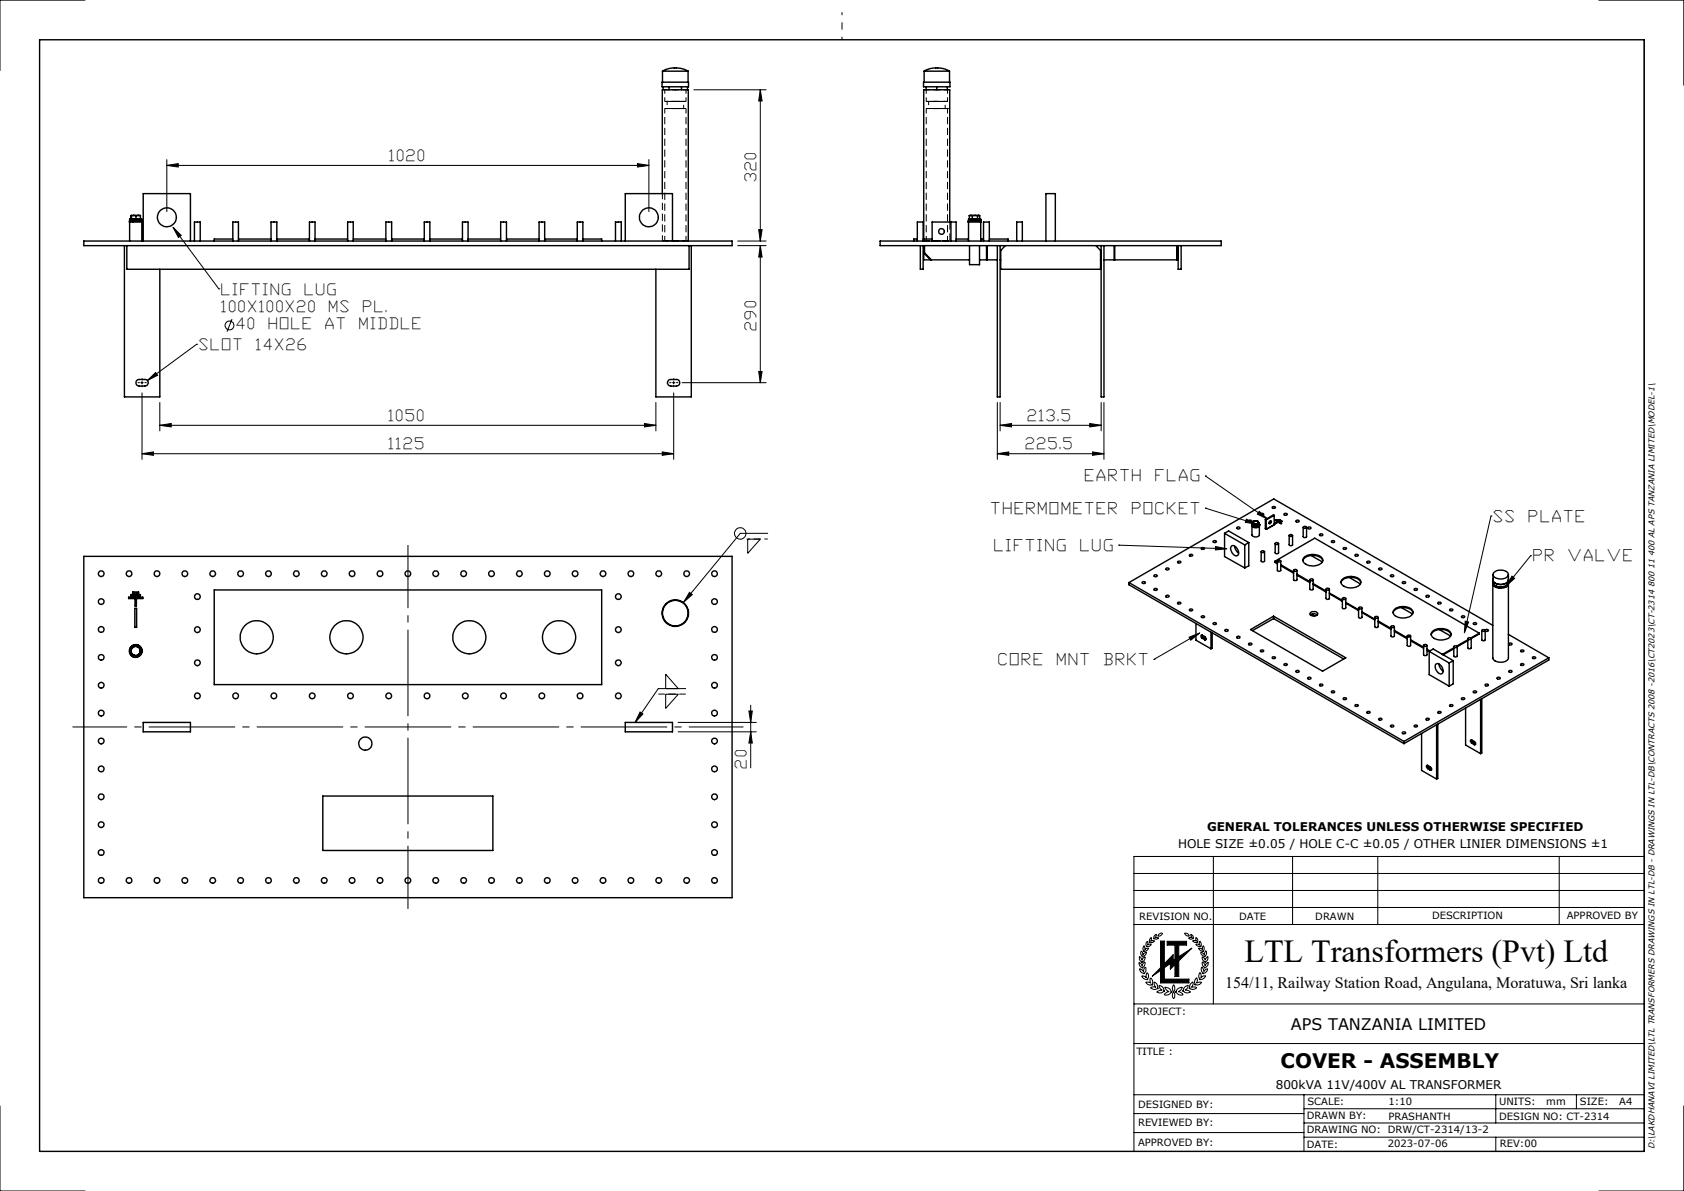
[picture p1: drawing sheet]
<svg xmlns="http://www.w3.org/2000/svg" width="297mm" height="210mm" viewBox="0 0 297 210" stroke-linecap="round" stroke-linejoin="round" font-family="sans-serif">
<g fill="none" stroke="#000" stroke-width=".25">
<path d="M7 7h283v196h-283zM116.8 14.5h4.6v.8h-4.6zM116.8 12.6a4.8 4.8 0 0 1 4.6 0M116.8 12.6h4.6M116.8 12.6v1.9M116.9 15.3v.5M118 15.3v.5M120.2 15.3v.5M121.2 15.3v.5M121.4 12.6v1.9M162.9 14.5h4.6v.8h-4.6zM163 12.6a4.7 4.7 0 0 1 4.5 0"/>
<path d="M163 12.6h4.5M163 12.6v1.9M163.3 15.3v.5M165.2 15.3v.5M167.1 15.3v.5M167.5 12.6v1.9M22.9 38.7h2.1M22.9 38.7v3.8M23.1 38.7h.1M23.1 38.7h1.7M23.1 38h.5M23.1 38h.1"/>
<path d="M23.1 38v.7M23.2 38.7h.1M23.2 38v.7M23.6 38h.8M23.6 38h-.4M23.6 38h.4M24 38.7h.1M24 38v.7M24.4 38h.4M24.4 38h-.4M24.8 38.7h.1M24.8 38v.7"/>
<path d="M25 39h.1M25 39h-2.2h2.2v.1h-2.2M25 38.7v.3M25 39.1v3.4M116.8 34.1v-18.3h4.6v26.7M167.5 39.1v-23.3h-4.6v26.3M167.7 39.1h.9v3.4M167.7 39.1v3.4M167.7 39.1h-3.3v3.4M170.7 39h2.3v.1h-2.3zM170.8 39h.1M170.8 38.7h2.2"/>
<path d="M170.8 39h2.2M170.8 38.7v.3M170.8 39.1v3.4M171 38.7h.1M171 38.7h1.8M171 38v.7M171.2 38h.7M171.2 38h-.2M171.2 38h.3M171.5 38.7h.1M171.5 38v.7M171.9 38h.7"/>
<path d="M171.9 38h-.4M171.9 38h.5M172.4 38.7h.1M172.4 38v.7M172.6 38h-.2M172.6 38h.2M172.6 38h.2v.7M172.8 38.7h.1M173 39h.1M173 38.7v.3M173 39.1v3.4M14.8 42.5h114.3v.8h-114.3z"/>
<path d="M21.9 43.3v26.7h6.3v-22.5M22.4 43.3v4.2h99.1v-4.2M25.3 42.5v-8.4h8.3v8.4M34.3 42.5v-3.4h1v3.4M41.1 42.5v-3.4h1v3.4M41.1 42.1h-3.3v.4M42.1 42.1h5.7M47.8 42.5v-3.4h1v3.4M48.8 42.1h5.8M54.6 42.5v-3.4h1v3.4M55.6 42.1h5.7M61.3 42.5v-3.4h1v3.4"/>
<path d="M62.3 42.1h5.8M68.1 42.5v-3.4h1v3.4M69.1 42.1h5.7M74.8 42.5v-3.4h1v3.4M75.8 42.1h5.8M81.6 42.5v-3.4h.9v3.4M82.5 42.1h5.8M88.3 42.5v-3.4h1v3.4M89.3 42.1h5.8M95.1 42.5v-3.4h1v3.4M96.1 42.1h5.7M101.8 42.5v-3.4h1v3.4"/>
<path d="M102.8 42.1h3.3v.4M108.5 42.5v-3.4h1.1v3.4M110.3 42.5v-8.4h8.3v8.4M121.9 43.3v26.7h-6.2v-22.5M155.2 42.5h60.2v.8h-60.2zM161.8 42.5v-3.4h1v3.4M161.8 42.1h-.7v.4M162.3 43.3v4.2h.5v-4.2M162.8 42.1h1.6M162.9 43.3v2.5h8.1M163.1 44.6l1.2 1.2M163.1 43.3v1.3"/>
<path d="M163.1 44.6h-.2l1.2 1.2M168.6 42.1h2.2M171 43.3v3.4h1.8v-3.4M172.8 45.8h1.2M173 42.1h.5M173.5 42.5v-3.4h1v3.4M174 45.8h.1M174 43.3v2.5M174.1 45.8h1.8M174.1 43.3v2.5M174.5 42.1h3.3v.4M175.9 43.3v26.7h.5v-26.7"/>
<path d="M176.4 45.8h.1M177.3 43.3l-.8 .9v3.3h17.6v-3.3l-.8-.9M179.3 42.5v-3.4h1v3.4M184.5 42.5v-8.4h1.6v8.4M194.1 45.8h.1M194.1 47.1h.1M194.2 43.3v26.7h.5v-26.7M194.7 45.8h1.8M196.5 45.8h.1M196.5 43.3v2.5M196.6 43.3v2.5M207.5 43.3v2.5"/>
<path d="M207.7 43.3v2.5h-11.1M207.8 43.3v4.2h.5v-4.2M24.1 67.1l.3-.2h1.1a.58 .58 0 0 1 .6 .6 .58 .58 0 0 1-.6 .6h-.9a.59 .59 0 0 1-.5-1zM117.9 67l1.4-.1a.58 .58 0 0 1 .6 .6 .58 .58 0 0 1-.6 .6h-1a.61 .61 0 0 1-.5-.4 .61 .61 0 0 1 .1-.7zM14.8 98.1h114.3v60.2h-114.3zM207.8 99l.3-.1a.2 .2 0 0 1 .1 .3 .2 .2 0 0 1-.3 .1 .16 .16 0 0 1-.2-.1 .16 .16 0 0 1 .1-.2zM209.8 97.8l.4-.1a.2 .2 0 0 1 .1 .3 .2 .2 0 0 1-.3 .1l-.2-.1zM211.9 96.6l.4-.1a.17 .17 0 0 1 .1 .3 .17 .17 0 0 1-.2 .1h-.1a.16 .16 0 0 1-.2-.1 .16 .16 0 0 1 0-.2zM213.9 95.5l.4-.2a.2 .2 0 0 1 .2 .2 .2 .2 0 0 1-.3 .2l-.2-.1zM216 94l.7-.4 3.5 2.1M216 94l3.5 2.1M216 94v4.1l3.5 2"/>
<path d="M217.2 96.3a1.05 1.05 0 0 1 1.2 1.2 .48 .48 0 0 1-.3 .5 .48 .48 0 0 1-.6-.3l-.2-.2-.3-.7zM217.7 96.3l.3 .7 .4 .5M218.1 93l.2-.1a.23 .23 0 0 1 .3 0 .23 .23 0 0 1 0 .4 .23 .23 0 0 1-.3-.1zM219.5 96.1v4M220.2 91.9l.3-.2a.18 .18 0 0 1 .3 .1 .18 .18 0 0 1-.1 .2l-.3 .1zM220.2 95.7l-.7 .4M220.2 95.7v4.1l-.7 .3M220.8 92.5l.1-.3v.1a.63 .63 0 0 0 .6 .5 .63 .63 0 0 0 .6-.4l-.1-.2 .1 .3M220.8 92.5a.72 .72 0 0 0 .5 .6 .72 .72 0 0 0 .8-.3v-.2M220.8 92.5a.71 .71 0 0 0 .7 .5 .71 .71 0 0 0 .6-.5M220.8 92.8v1.5a.74 .74 0 0 0 1.3 0v-1.5M220.8 92.5a.78 .78 0 0 0 1.3 0"/>
<path d="M220.9 92.1l.1 .1M220.9 92.4h.1M220.9 92.4l.2 .3M220.9 92.1v.3M221 92.2l.4 .2M221 92.8l.2 .1 .7-.1M221 92.2l.1 .1M221.1 91.9l-.1 .3M221.1 92.7h.6M221.1 92.7h.1M221.1 91.9l-.2 .2M221.1 92.3l.3 .1"/>
<path d="M221.1 92.3v.4M221.4 92.4h.3M221.5 91.8l-.4 .1M221.5 91.8l.4 .2M221.7 92.7h.1M221.7 92.4v.3M221.8 92.3l-.4 .1M221.8 92.3l-.1 .1M221.9 92l-.1 .3M221.9 92l.1 .2M222 92.5h.1M222 92.2l-.2 .1"/>
<path d="M222 92.2v.3M222 92.5l-.3 .2M222.1 92.5a.69 .69 0 0 1-.5 .5 .69 .69 0 0 1-.7-.2l-.1-.2M222.3 90.6l.4-.1a.14 .14 0 0 1 .2 .2 .14 .14 0 0 1-.2 .1h-.3zM222.4 97.3v1.7l.3 .1 .3-.2v-1.6M222.5 97.2l.4-.1a.14 .14 0 0 1 .1 .2 .14 .14 0 0 1-.2 .1h-.3zM223.2 91.6v1.6l.1 .1M223.2 91.6l.1 .1M223.3 91.7v1.6M223.9 91.9a.2 .2 0 0 1 .3 0 .2 .2 0 0 1-.1 .3l-.1 .1a.22 .22 0 0 1-.2-.1 .22 .22 0 0 1 .1-.3zM224.1 91.8l-.1 .3-.2 .2M224.4 89.4l.4-.1a.2 .2 0 0 1 .1 .3 .2 .2 0 0 1-.3 0l-.2-.1z"/>
<path d="M224.7 90.9l-1.4 .8M224.7 90.9v1.6l-1.4 .8M224.7 90.9l-.1-.1-1.4 .8M224.8 99l.5 .2M224.8 99l7.1-4.1 29 16.7M224.8 99v.2l.5 .2M224.9 95.8v1.7l.2 .1 .4-.1v-1.7M224.9 95.8l.4-.1a.17 .17 0 0 1 .2 .2 .17 .17 0 0 1-.3 .1h-.2zM225 91.7l.4 .3M225 91.7h-.1l.4 .3M225 91.7h-.1M225 91.7h.1"/>
<path d="M225.3 98.9v1.7l.2 .1 .4-.1v-1.7M225.3 92l-.5 .3 .6-.2 .5 .2h.1l-.5-.3M225.3 91.6l.3 .2M225.3 91.6l-.1 .1 .3 .2M225.3 92l-.5 .3M225.3 91.7h-.1M225.3 91.7l.3 .2M225.3 91.6v.1M225.4 98.8h.4a.23 .23 0 0 1-.1 .3 .23 .23 0 0 1-.3 0l-.1-.1zM225.4 92h.1M225.5 91.9l-.1 .1M225.5 92l.5 .3"/>
<path d="M225.6 91.8v.1M225.7 91.6l.4 .3h-.4M225.7 91.6l-.1 .1 .1 .1M225.7 91.7h-.1M225.7 91.7l.4 .2M225.7 91.6v.1M225.7 91.8h-.1M225.7 91.8l-.1 .1M225.7 91.8h.1M225.7 91.9l.3 .2-.5-.1M225.7 91.9l.3 .2M225.9 99.6l2.2 1.3"/>
<path d="M225.9 99.8l2.2 1.3M226.5 90.6l.4-.1a.16 .16 0 0 1 .1 .2 .16 .16 0 0 1-.1 .1h-.4zM227.4 94.4v1.7l.2 .1 .4-.1v-1.7M227.4 94.3h.4a.17 .17 0 0 1 .2 .2 .17 .17 0 0 1-.3 .1h-.1a.16 .16 0 0 1-.2-.1 .16 .16 0 0 1 0-.2zM228.5 91.9l.5-.2a.2 .2 0 0 1 .1 .3 .2 .2 0 0 1-.3 .1zM229.8 98.8a2.04 2.04 0 0 1 2.7-.7l.5 .3 .3 .4M229.8 93v1.6l.2 .2 .4-.2v-1.6M229.9 92.9l.3-.1a.2 .2 0 0 1 .2 .2 .2 .2 0 0 1-.3 .2l-.2-.1zM229.9 98.3a2.43 2.43 0 0 1 3.3 .2 1.03 1.03 0 0 1-1.1 1.2 1.87 1.87 0 0 1-2.3-.9zM230.6 93.1l.4-.2a.2 .2 0 0 1 .2 .2 .2 .2 0 0 1-.3 .2zM231.2 98l2 1.1M232.7 94.2l.2-.1a.23 .23 0 0 1 .3 .1 .23 .23 0 0 1 0 .3 .23 .23 0 0 1-.3-.1z"/>
<path d="M234.8 95.4l.2-.1a.23 .23 0 0 1 .3 .1 .23 .23 0 0 1 0 .3 .23 .23 0 0 1-.3-.1zM236.9 96.7l.4-.2a.2 .2 0 0 1 .1 .3 .2 .2 0 0 1-.3 .1zM239 97.8h.4a.14 .14 0 0 1 .2 .1 .14 .14 0 0 1-.2 .2l-.4-.1zM241.1 99l.4-.1a.2 .2 0 0 1 .1 .3 .2 .2 0 0 1-.3 .1 .16 .16 0 0 1-.2-.1 .16 .16 0 0 1 0-.2zM23.4 104.4h1v.2h-.3v.2h.7v.3h-.7v.2h1.1v.2h-1.1v1.3h-.3v-1.3h-1.1v-.2h1.1v-.2h-.7v-.3h.7v-.2h-.4zM23.5 114.1a.79 .79 0 0 0 .1 1.4M23.5 114.1l-.4 .3 .1 .9 .4 .2M23.8 107.3h.3v3.3h-.3zM24.3 114.1l-.5-.2-.3 .2M24.3 114.1l-.4-.1-.4 .1M24.3 114.1a.76 .76 0 0 1 .1 1.3M24.3 114.1l.4 .2 .1 .9-.4 .2"/>
<path d="M24.4 115.4l-.3 .2-.5-.1M24.4 115.4l-.4 .3-.4-.2M37.8 104h68.3v16.7h-68.3zM199.1 102.7l25.5-14.7 38.7 22.3M199.1 102.7l48.5 28M199.1 102.7v.4l48.5 28M201.4 102.6l.2-.1a.24 .24 0 0 1 .3 .1 .24 .24 0 0 1 0 .3 .24 .24 0 0 1-.3 0zM203.5 103.8l.3-.1a.22 .22 0 0 1 .3 .3 .22 .22 0 0 1-.4 .1l-.2-.1zM203.5 101.5l.3-.2a.21 .21 0 0 1 .3 .3 .2 .2 0 0 1-.3 .1zM205.7 105h.3a.2 .2 0 0 1 .1 .3 .2 .2 0 0 1-.3 0 .16 .16 0 0 1-.2-.1 .16 .16 0 0 1 .1-.2zM205.7 100.2h.4a.23 .23 0 0 1-.2 .3 .23 .23 0 0 1-.2-.3zM207.7 106.2h.5a.23 .23 0 0 1-.1 .3 .23 .23 0 0 1-.3 0z"/>
<path d="M209.8 107.4h.4a.2 .2 0 0 1 .1 .3 .2 .2 0 0 1-.3 0l-.2-.1zM210.9 110v2.9l2.7 1.5M211.8 108.7l.5-.1a.16 .16 0 0 1 .1 .1 .16 .16 0 0 1-.1 .2h-.3zM212 112l.1 .3 .2 .2M212.1 112l.5 .4 .1 .3-.2 .1M212.1 112a.28 .28 0 0 0-.3 .3 .28 .28 0 0 0 .3 .3M212.1 112.6l.4 .2M212.3 112.5l-.2 .1M212.3 112.5l.4 .2M212.7 112.7l-.2 .1M212.7 112.7h.1M213.6 111.5v2.9"/>
<path d="M213.8 111.6v2.7l-.2 .1M213.9 109.9l.4-.1a.2 .2 0 0 1 .2 .2 .2 .2 0 0 1-.3 .1zM216 111.1l.2-.1a.23 .23 0 0 1 .4 0 .23 .23 0 0 1-.1 .3 .23 .23 0 0 1-.3 0zM218.1 112.3l.2-.1a.23 .23 0 0 1 .3 0 .23 .23 0 0 1 0 .4 .23 .23 0 0 1-.3-.1zM220.2 113.5l.3-.1a.22 .22 0 0 1 .3 .2 .22 .22 0 0 1-.4 .1l-.2-.1zM220.6 111l4-2.4 12.7 7.4-4 2.3zM222.3 114.7l.2-.1a.19 .19 0 0 1 .3 0 .19 .19 0 0 1-.1 .3h-.3zM224.4 115.9l.4-.1a.2 .2 0 0 1 .1 .3 .2 .2 0 0 1-.3 0zM224.6 108.6v.5M224.6 109.1l12.4 7.1M224.6 109.1l-3.7 2.1M226.5 117h.4a.2 .2 0 0 1 .1 .3 .2 .2 0 0 1-.3 0 .16 .16 0 0 1-.2-.1 .16 .16 0 0 1 0-.2z"/>
<path d="M228.1 100.6v1.6l.2 .2 .4-.1v-1.7M228.1 100.5l.5-.1a.17 .17 0 0 1 .1 .2 .17 .17 0 0 1-.2 .1h-.2zM228.6 118.3l.4-.1a.2 .2 0 0 1 .1 .3 .2 .2 0 0 1-.3 .1l-.3-.2zM228.7 101.2l2.3 1.3M228.7 101.4l2.3 1.3M230.6 119.5l.4-.1a.2 .2 0 0 1 .2 .2 .2 .2 0 0 1-.3 .2l-.3-.1zM231 102.2v1.7l.2 .1 .4-.1v-1.7M231 102.2l.4-.1a.22 .22 0 0 1 .2 .2 .22 .22 0 0 1-.4 .1zM231.1 108a.85 .85 0 0 1 1.3 .3 .86 .86 0 0 1-1.4-.1zM231.1 108.4l.5-.2 .7 .2M231.5 108.3l.3 .3M231.6 102.9l2.3 1.3"/>
<path d="M231.6 103.1l2.3 1.3M233.9 103.9v1.6l.2 .2 .4-.1v-1.7M233.9 103.8l.2-.1a.24 .24 0 0 1 .3 0 .24 .24 0 0 1 0 .4 .24 .24 0 0 1-.4-.1zM234.5 104.6l2.2 1.3M234.5 104.7l2.2 1.3M236.5 102.7a2.21 2.21 0 0 1 2.9-.7l.4 .3 .2 .4M236.7 102.2a2.27 2.27 0 0 1 3.3 .3 1.25 1.25 0 0 1-1.5 1.1 1.63 1.63 0 0 1-2-1zM236.7 105.5v1.7l.2 .1 .4-.1v-1.7M236.7 105.5l.2-.1h.3a.22 .22 0 0 1 0 .3 .22 .22 0 0 1-.3 0zM237.3 106.4l2.3 1.3M237.3 106.2l2.3 1.3M237.9 101.8l2 1.2"/>
<path d="M239.6 107.2v1.7l.2 .1 .4-.1v-1.7M239.6 107.2l.4-.2a.16 .16 0 0 1 .2 .2 .16 .16 0 0 1-.2 .1h-.3zM240.2 108l2.3 1.3M240.2 107.9l2.3 1.3M242.5 108.9v1.6l.2 .2 .4-.2v-1.6M242.5 108.7h.4a.2 .2 0 0 1 .1 .3 .2 .2 0 0 1-.3 0 .16 .16 0 0 1-.2-.1 .16 .16 0 0 1 0-.2zM243.1 109.7l2.2 1.3M243.1 109.5l2.2 1.3M243.1 100.3l.5-.2a.16 .16 0 0 1 .1 .2 .16 .16 0 0 1-.1 .2h-.3zM245.2 101.5l.4-.2a.2 .2 0 0 1 .2 .3 .2 .2 0 0 1-.3 .1zM245.3 110.5v1.7l.3 .1 .3-.1v-1.7M245.4 110.4h.5a.19 .19 0 0 1 0 .2 .19 .19 0 0 1-.3 .1l-.2-.1z"/>
<path d="M245.7 108a1.93 1.93 0 0 1 2.5-.8l.7 .4 .3 .4M245.9 107.6a2.34 2.34 0 0 1 3.2 .1l.1 .1a1.14 1.14 0 0 1-1.4 1.1 1.65 1.65 0 0 1-2.1-1zM245.9 111.3l2.3 1.3M245.9 111.2l2.3 1.3M247.2 107.1l1.9 1.2M247.3 102.6l.2-.1a.24 .24 0 0 1 .4 .1 .24 .24 0 0 1-.1 .4 .24 .24 0 0 1-.4-.1zM248.2 112.1v1.7l.3 .2 .3-.2v-1.7M248.2 112.1l.3-.1a.18 .18 0 0 1 .3 .2 .18 .18 0 0 1-.3 .1h-.2zM248.8 112.8l2.3 1.3M248.8 113l2.3 1.3M249.4 103.8h.2a.23 .23 0 0 1 .3 0 .23 .23 0 0 1 0 .3 .23 .23 0 0 1-.3 0zM251.1 113.8v1.7l.1 .1h.3l.2-.1v-1.7"/>
<path d="M251.1 113.7h.1a.23 .23 0 0 1 .4 0 .23 .23 0 0 1-.1 .3 .23 .23 0 0 1-.3-.1zM251.5 105l.3-.1a.22 .22 0 0 1 .3 .3 .22 .22 0 0 1-.4 .1l-.2-.1zM251.7 114.5l.5 .3M251.7 114.6l.4 .3M252.1 114.9l3.5 2M252.1 114.9l.7-.5 3.5 2.1M252.1 114.9v4l3.5 2.1M252.4 111.9a2.14 2.14 0 0 1 3-.6l.4 .3 .1 .3M252.6 111.4a2.35 2.35 0 0 1 3.3 .2v.2a1.23 1.23 0 0 1-1.3 1 1.61 1.61 0 0 1-2.2-1.1zM253.2 117.1a.98 .98 0 0 1 1.3 1 .53 .53 0 0 1-.3 .7 .53 .53 0 0 1-.7-.3l-.4-.8zM253.6 106.2h.2a.19 .19 0 0 1 .3 0 .19 .19 0 0 1-.1 .3h-.4zM253.8 117.1l.2 .7 .5 .5"/>
<path d="M253.9 111l1.9 1.1M254.2 115.3l.3 .2M254.5 115.5h.1M255.6 116.9v4.1M255.7 107.4h.4a.2 .2 0 0 1 .1 .3 .2 .2 0 0 1-.3 0l-.2-.1zM256.3 116.5l-.7 .4M256.3 116.5v4.1l-.7 .4M256.4 114.2l-1.9 1.1M256.4 114.4l-1.9 1.1M256.5 113.9h.3a.2 .2 0 0 1 .1 .3 .2 .2 0 0 1-.3 0 .16 .16 0 0 1-.2-.1 .16 .16 0 0 1 .1-.2zM257.7 108.7l.5-.1a.16 .16 0 0 1 .1 .1 .16 .16 0 0 1-.1 .2h-.3zM258.9 113l-1.9 1v1.7l-.3 .1-.3-.1v-1.7"/>
<path d="M258.9 112.8l-2 1.1M258.9 112.5h.4a.17 .17 0 0 1 .2 .2 .17 .17 0 0 1-.3 .1h-.1a.16 .16 0 0 1-.2-.1 .16 .16 0 0 1 0-.2zM259.8 109.9l.4-.1a.2 .2 0 0 1 .2 .2 .2 .2 0 0 1-.3 .1zM260.9 111.6v.2l-1.4 .8-.1 1.8h-.4l-.1-.1v-1.7M260.9 111.6l-1.5 .9M261.3 111.2v1.6l.3 .2 .3-.2v-1.6M261.4 111.1l.4-.1a.19 .19 0 0 1 .1 .3 .19 .19 0 0 1-.3 0l-.3-.1zM261.9 111.1l.4-.1a.2 .2 0 0 1 .2 .2 .2 .2 0 0 1-.3 .1l-.3-.1M263.3 102.9v13.1a1.59 1.59 0 0 0 2.1 .7l.6-.6v-13.2M263.3 101.3v1a1.61 1.61 0 0 0 2.3 .5l.4-.5M263.3 102.1a.98 .98 0 0 0 1.2 1 1.27 1.27 0 0 0 1.6-.9l-.1-.1M263.3 102.8a1.06 1.06 0 0 0 1.4 .9l.8-.2a.67 .67 0 0 0 .5-.7"/>
<path d="M263.4 103l.9 .6M263.5 100.9a1.84 1.84 0 0 1 2.5 .2 1.05 1.05 0 0 1-1.4 1l-.6-.1a.63 .63 0 0 1-.6-.4 .63 .63 0 0 1 .1-.7zM264 119.5l.2-.1a.23 .23 0 0 1 .3 0 .23 .23 0 0 1 0 .4 .23 .23 0 0 1-.3-.1zM264.3 103.5v.1M265.6 103.3v.2M265.6 103.5l-1.3 .1M265.7 103.2l-.1 .3M266 101.3l.1 1.4a1.59 1.59 0 0 1-2.2 .7l-.6-.5v-.6M266 111.9l7.2 4.1M266.1 118.3l.2-.1a.23 .23 0 0 1 .3 0 .23 .23 0 0 1 0 .4 .23 .23 0 0 1-.4-.1zM266.1 113.5l.3-.1a.21 .21 0 0 1 .3 .2 .21 .21 0 0 1-.4 .1l-.2-.1zM268.2 117.1l.3-.1a.2 .2 0 0 1 .3 .2 .2 .2 0 0 1-.3 .2l-.3-.2z"/>
<path d="M268.2 114.7l.2-.1a.19 .19 0 0 1 .3 0 .19 .19 0 0 1 0 .3h-.4zM270.3 115.9l.1-.1h.3a.14 .14 0 0 1 .2 .2 .14 .14 0 0 1-.2 .1h-.4zM273.2 116l-25.6 14.7M273.2 116v.4l-25.6 14.7M25.3 127.4h8.3v1.6h-8.3zM110.3 127.4h8.3v1.6h-8.3zM232.7 120.7l.2-.1a.24 .24 0 0 1 .3 0 .24 .24 0 0 1 0 .4 .24 .24 0 0 1-.3-.1zM234.8 121.9l.2-.1a.23 .23 0 0 1 .3 .1 .23 .23 0 0 1 0 .3 .23 .23 0 0 1-.3-.1zM236.9 123.1l.4-.1a.2 .2 0 0 1 .1 .3 .2 .2 0 0 1-.3 .1zM239 124.3l.2-.1a.19 .19 0 0 1 .3 .1 .19 .19 0 0 1-.1 .3h-.2a.16 .16 0 0 1-.2-.1 .16 .16 0 0 1 0-.2zM241.1 125.5l.4-.1a.2 .2 0 0 1 .1 .3 .2 .2 0 0 1-.3 .1l-.2-.1zM243.2 126.7l.4-.1a.16 .16 0 0 1 .1 .2 .16 .16 0 0 1-.1 .2h-.3z"/>
<path d="M245.2 128l.4-.2a.2 .2 0 0 1 .2 .3 .2 .2 0 0 1-.3 .1zM247.3 129.2l.2-.2a.24 .24 0 0 1 .4 .1 .24 .24 0 0 1-.1 .3 .24 .24 0 0 1-.4 0zM247.6 130.7v.4M249.4 127.9l.2-.1a.23 .23 0 0 1 .3 .1 .23 .23 0 0 1 0 .3 .23 .23 0 0 1-.3 0zM250.7 129.4v6.4l2.7 1.6M251.5 126.7l.3-.1a.2 .2 0 0 1 .3 .2 .2 .2 0 0 1-.3 .2zM251.8 135l.2 .4M251.8 135.5l-.2-.3 .1-.3 .6 .3 .2 .4a.16 .16 0 0 1-.1 .2 .16 .16 0 0 1-.2 0M251.8 135.5l.4 .3M252 135.4l-.2 .1M252 135.4l.4 .3M252.4 135.7l-.2 .1"/>
<path d="M252.4 135.7h.1M253.4 127.8v9.6M253.6 127.7v9.6l-.2 .1M253.6 125.5h.4a.14 .14 0 0 1 .2 .1 .14 .14 0 0 1-.2 .2l-.4-.1zM255.7 124.3h.5a.23 .23 0 0 1-.1 .3 .23 .23 0 0 1-.3 0l-.1-.1zM257.7 123.1l.4-.1a.19 .19 0 0 1 .2 .3 .19 .19 0 0 1-.3 .1l-.2-.1zM258.5 124.9v6.5l2.6 1.5M259.5 130.5l.3 .4M259.6 131l-.3-.3 .1-.3 .7 .4 .1 .3a.16 .16 0 0 1 0 .2 .16 .16 0 0 1-.2 0M259.6 131l.4 .3M259.8 130.9l-.2 .1M259.8 130.9l.4 .3"/>
<path d="M259.8 121.9l.4-.1a.17 .17 0 0 1 .2 .2 .17 .17 0 0 1-.2 .2l-.3-.1zM260.2 131.2l-.2 .1M260.2 131.2h.1M261.1 123.3v9.6M261.3 123.2v9.6l-.2 .1M261.9 120.7l.4-.1a.2 .2 0 0 1 .2 .2 .2 .2 0 0 1-.3 .2l-.3-.1zM56.9 140.4h30v9.6h-30z"/>
<circle cx="29.4" cy="38.3" r="1.67"/>
<circle cx="114.4" cy="38.3" r="1.66"/>
<circle cx="166" cy="40.8" r=".5"/>
<circle cx="17.9" cy="111" r=".51"/>
<circle cx="17.9" cy="106.1" r=".5"/>
<circle cx="17.9" cy="115.9" r=".5"/>
<circle cx="17.9" cy="101.2" r=".5"/>
<circle cx="22.8" cy="101.2" r=".5"/>
<circle cx="23.9" cy="114.8" r="1.12"/>
<circle cx="23.9" cy="114.8" r="1.08"/>
<circle cx="23.9" cy="114.8" r="1.04"/>
<circle cx="27.7" cy="101.2" r=".5"/>
<circle cx="32.6" cy="101.2" r=".5"/>
<circle cx="34.8" cy="111" r=".5"/>
<circle cx="34.8" cy="105.2" r=".49"/>
<circle cx="34.8" cy="116.9" r=".49"/>
<circle cx="37.5" cy="101.2" r=".49"/>
<circle cx="42.4" cy="101.2" r=".5"/>
<circle cx="45.3" cy="112.4" r="2.91"/>
<circle cx="47.3" cy="101.2" r=".5"/>
<circle cx="52.3" cy="101.2" r=".49"/>
<circle cx="57.2" cy="101.2" r=".5"/>
<circle cx="61.1" cy="112.4" r="2.91"/>
<circle cx="62.1" cy="101.2" r=".5"/>
<circle cx="67" cy="101.2" r=".49"/>
<circle cx="71.9" cy="101.2" r=".5"/>
<circle cx="76.8" cy="101.2" r=".5"/>
<circle cx="81.8" cy="101.2" r=".5"/>
<circle cx="82.8" cy="112.4" r="2.91"/>
<circle cx="86.7" cy="101.2" r=".5"/>
<circle cx="91.6" cy="101.2" r=".49"/>
<circle cx="96.5" cy="101.2" r=".5"/>
<circle cx="98.6" cy="112.4" r="2.91"/>
<circle cx="101.4" cy="101.2" r=".5"/>
<circle cx="106.3" cy="101.2" r=".49"/>
<circle cx="109" cy="111" r=".51"/>
<circle cx="109" cy="105.2" r=".5"/>
<circle cx="109" cy="116.9" r=".5"/>
<circle cx="111.3" cy="101.2" r=".5"/>
<circle cx="116.2" cy="101.2" r=".5"/>
<circle cx="119.1" cy="108.1" r="2.25"/>
<circle cx="119.1" cy="108.1" r="2.34"/>
<circle cx="121.1" cy="101.2" r=".5"/>
<circle cx="126" cy="111" r=".51"/>
<circle cx="126" cy="106.1" r=".5"/>
<circle cx="126" cy="115.9" r=".5"/>
<circle cx="126" cy="101.2" r=".5"/>
<circle cx="17.9" cy="125.7" r=".51"/>
<circle cx="17.9" cy="135.6" r=".5"/>
<circle cx="17.9" cy="120.8" r=".5"/>
<circle cx="17.9" cy="130.7" r=".5"/>
<circle cx="34.8" cy="122.7" r=".49"/>
<circle cx="41.6" cy="122.7" r=".5"/>
<circle cx="48.3" cy="122.7" r=".5"/>
<circle cx="55.1" cy="122.7" r=".5"/>
<circle cx="61.8" cy="122.7" r=".5"/>
<circle cx="64.4" cy="131.1" r="1.17"/>
<circle cx="68.5" cy="122.7" r=".5"/>
<circle cx="75.3" cy="122.7" r=".5"/>
<circle cx="82.1" cy="122.7" r=".5"/>
<circle cx="88.8" cy="122.7" r=".5"/>
<circle cx="95.6" cy="122.7" r=".5"/>
<circle cx="102.3" cy="122.7" r=".5"/>
<circle cx="109" cy="122.7" r=".5"/>
<circle cx="126" cy="125.7" r=".51"/>
<circle cx="126" cy="120.8" r=".5"/>
<circle cx="126" cy="135.6" r=".5"/>
<circle cx="126" cy="130.7" r=".5"/>
<circle cx="17.9" cy="150.3" r=".5"/>
<circle cx="17.9" cy="155.2" r=".5"/>
<circle cx="17.9" cy="140.5" r=".5"/>
<circle cx="17.9" cy="145.4" r=".5"/>
<circle cx="22.8" cy="155.2" r=".5"/>
<circle cx="27.7" cy="155.2" r=".5"/>
<circle cx="32.6" cy="155.2" r=".5"/>
<circle cx="37.5" cy="155.3" r=".49"/>
<circle cx="42.4" cy="155.2" r=".5"/>
<circle cx="47.3" cy="155.2" r=".5"/>
<circle cx="52.3" cy="155.3" r=".49"/>
<circle cx="57.2" cy="155.2" r=".5"/>
<circle cx="62.1" cy="155.2" r=".5"/>
<circle cx="67" cy="155.3" r=".49"/>
<circle cx="71.9" cy="155.2" r=".5"/>
<circle cx="76.8" cy="155.2" r=".5"/>
<circle cx="81.8" cy="155.2" r=".5"/>
<circle cx="86.7" cy="155.2" r=".5"/>
<circle cx="91.6" cy="155.3" r=".49"/>
<circle cx="96.5" cy="155.2" r=".5"/>
<circle cx="101.4" cy="155.2" r=".5"/>
<circle cx="106.3" cy="155.3" r=".49"/>
<circle cx="111.3" cy="155.2" r=".5"/>
<circle cx="116.2" cy="155.2" r=".5"/>
<circle cx="121.1" cy="155.2" r=".5"/>
<circle cx="126" cy="155.2" r=".5"/>
<circle cx="126" cy="150.3" r=".5"/>
<circle cx="126" cy="145.4" r=".5"/>
<circle cx="126" cy="140.5" r=".5"/>
</g>
<path d="M121.4 15.8h-4.6M167.5 15.8h-4.6" fill="none" stroke="#000" stroke-width=".18" stroke-dasharray="1.3 .6" stroke-dashoffset=".2" stroke-linecap="butt"/>
<path d="M119.1 42.5h2.3h-4.6h2.3M167.5 42.5h-4.6h4.6M167.5 42.5v-3.4" fill="none" stroke="#000" stroke-width=".18" stroke-dasharray="1.3 .6" stroke-dashoffset="-.1" stroke-linecap="butt"/>
<path d="M118.9 17.9h2.1h-3.8h1.7M118.9 19.1h2.1h-3.8h1.7M119.1 15.8h1.9h-3.8h1.9M167.1 17.9h-3.7h3.7M167.1 19.1h-3.7h3.7M167.1 15.8h-3.7h3.7M119.1 42.5h1.9h-3.8h1.9M167.1 42.5h-3.7h3.7M135.4 95h-3.7" fill="none" stroke="#000" stroke-width=".18" stroke-dasharray="1.3 .6" stroke-dashoffset=".7" stroke-linecap="butt"/>
<path d="M117.7 17.9v1.2M119.1 19.1h1.5h-2.9h1.4M119.1 17.9h1.5h-2.9h1.4M120.6 19.1v-1.2M163.8 17.9v1.2M166.7 19.1h-2.9h2.9M166.7 17.9h-2.9h2.9M166.7 19.1v-1.2" fill="none" stroke="#000" stroke-width=".18" stroke-dasharray="1.3 .6" stroke-dashoffset=".6" stroke-linecap="butt"/>
<path d="M116.8 34.1v8.4" fill="none" stroke="#000" stroke-width=".18" stroke-dasharray="1.3 .6" stroke-dashoffset=".3" stroke-linecap="butt"/>
<path d="M117.2 15.8v2.1M121 17.9v-2.1M163.4 15.8v2.1M167.1 17.9v-2.1" fill="none" stroke="#000" stroke-width=".18" stroke-dasharray="1.3 .6" stroke-dashoffset=".5" stroke-linecap="butt"/>
<path d="M117.2 19.1v23.4M163.4 19.1v23.4M121 42.5v-23.4M167.1 42.5v-23.4" fill="none" stroke="#000" stroke-width=".18" stroke-dasharray="1.3 .6" stroke-dashoffset=".4" stroke-linecap="butt"/>
<path d="M167.1 19.1h.1" fill="none" stroke="#000" stroke-width=".18" stroke-dasharray="1.3 .6"/>
<path d="M162.9 42.1v.4" fill="none" stroke="#000" stroke-width=".18" stroke-dasharray="1.3 .6" stroke-linecap="butt"/>
<g fill="none" stroke="#000" stroke-width=".18">
<path d="M15 0h-15v12.4M122.4 15.8h12.7M134.1 15.8l.3 2h-.6zM134.1 15.8v26.7M282 0h15v15M290 7v196M29.4 29.2l2-.4v.6zM29.4 28.1v9.2M29.4 29.2h85M112.4 28.8l2 .4-2 .2zM114.4 28.1v9.2M30.5 40.1l1.5 1.4-.5 .4z"/>
<path d="M30.5 40.1l8.1 10.8M38.6 50.9h.1M40.9 56.3l-.9 2.2M130.1 43.3h5M130.1 42.5h5M133.8 40.5h.6l-.3 2zM134.1 43.3l.3 2h-.6zM134.1 43.3v24.2M24.8 67.5h.5M25 67.3v.4M25 69.3v11.7M26 67.1l1.4-1.4 .4 .5z"/>
<path d="M28.2 75l2-.3v.6zM28.2 75h87.5M28.2 71v5M34.7 60.7h.1M34.7 60.7l-8.7 6.4M113.7 74.7l2 .3-2 .3zM115.7 71v5M116.8 79.7l2 .3-2 .3zM118.6 67.5h.4M118.8 67.3v.4M118.8 69.3v11.7M120.3 67.5h14.8"/>
<path d="M133.8 65.5h.6l-.3 2zM175.9 71v10M176.4 75l2-.3v.6zM176.4 71v5M176.4 75h17.8M192.2 74.7l2 .3-2 .3zM192.7 79.7l2 .3-2 .3zM194.2 71v5M194.7 71v10M25 80l2.1-.3v.6zM25 80h93.8M131.9 95.1h2.2l-2.2 2.5z"/>
<path d="M135.4 94h-4.8l-10 12.2M175.9 80l2-.3v.6zM175.9 80h18.8M197.3 96.1h.1M197.3 96.1l19.1 .7M212.6 83.9h.1M212.6 89.6h.1M212.6 83.9l11 7.6M212.6 89.6l9.1 2.8M214.4 96.4l2 .4-2.1 .2zM219.8 91.5l1.9 .9-2.1-.3zM222.1 90.2l1.5 1.3-1.8-.8z"/>
<path d="M263 91h.1M263 91l-4.7 20.6M269.9 98h.1M269.9 98l-4.3 5.3M121.6 104.4l.5 .4-1.5 1.4zM203.5 116.3h.1M209.7 112.4l1.9-.8-1.6 1.3zM211.6 111.6l-8.1 4.7M258.4 109.5l.6 .2-.7 1.9zM266.7 101.6l.4 .4-1.5 1.3zM112.9 125.5l.5 .4-1.4 1.5zM117.4 121.4v-2.5l2.2 2.5"/>
<path d="M117.4 122.4h2.2l-2.2 2.5zM119.6 129h13.8M119.6 127.4h13.8M120.9 121.4h-4.8l-4.1 6M132.1 125.4h.6l-.3 2zM132.4 124.3v11.1M132.4 129l.3 2h-.6zM200 157h90M200 154h90M214 151v26M228 151v12M243 151v12"/>
<path d="M275 151v12M290 151h-90v52M200 177h90M200 163h90M200 160h90M200.9 169.7l.3 .2 .2 .4 .2-.5 .3-.2a.74 .74 0 0 1-.4 .9v.1a.82 .82 0 0 1-.6-.9zM201 168.7l.4 .6 .2-.4 .4-.2a.65 .65 0 0 1-.6 .8l.1 .1a.77 .77 0 0 1-.5-.9zM201 170.8l.4 .2 .3 .3v-.1a.51 .51 0 0 1 .4-.6v.1a.92 .92 0 0 1-.3 1l-.1-.1a.73 .73 0 0 1-.7-.8zM201.3 167.7l.3 .7 .2-.3 .4-.2a.91 .91 0 0 1-.8 .8l-.2-.5zM201.4 172.1h.4l.4 .3v-.8a.45 .45 0 0 1 .4 .6l-.2 .4v.1a.89 .89 0 0 1-1-.6zM201.8 166.7l.1 .3v.5l.7-.3a.79 .79 0 0 1-.9 .5 .82 .82 0 0 1 .1-1zM202.1 173.2h.4l.5 .1-.1-.1a.58 .58 0 0 1 .1-.7 1.07 1.07 0 0 1 .2 1.2l-.1-.1a.78 .78 0 0 1-1-.4z"/>
<path d="M202.3 166l.2 .2-.1 .4 .6-.1a.67 .67 0 0 1-.8 .4 .81 .81 0 0 1 .1-.9zM202.8 166.1v.1a.65 .65 0 0 1 .3-.9l-.1 .7 .6-.1a.45 .45 0 0 1-.8 .2M203.6 173.1a.88 .88 0 0 1 .5 1.1h.2a.93 .93 0 0 1-1.4 0l.4-.2 .6 .1a1.01 1.01 0 0 1-.3-1zM203.7 164.9l.2-.2-.2 .6 .7 .1a.57 .57 0 0 1-.9 0v-.3zM204.3 164.8l.3-.2h.4a.68 .68 0 0 1-.8 .4zM204.4 173.7a.84 .84 0 0 1 .8 1h.2a.99 .99 0 0 1-1.4 .2l.5-.2 .5-.1a.95 .95 0 0 1-.6-.9zM204.7 165.9h.7v4l1.5-1.6v1l.3-.2v-2.5h-1.4v-.6h3.5v.6h-1.4v2.1l2.3-1.5-2.3 2.2v2.8h-.7v-2.1l-.8 .8v-1l-1 .7v2h4.3v.7h-5v-2.2l-1.5 1 1.5-1.5zM205.4 174.1a.96 .96 0 0 1 1.1 .7h.2a1.08 1.08 0 0 1-1.4 .6l.6-.5h.3l-.5-.4zM207 173.6a1 1 0 0 1 0 1.3 .99 .99 0 0 1 0-1.3zM207 174.9a1 1 0 0 1 0 1.2 .99 .99 0 0 1 0-1.2zM207.6 174.4l.9-.3a1.11 1.11 0 0 1-.7 .8l.5 .1 .4 .4a1.08 1.08 0 0 1-1.4-.6h.2zM208.9 164.6a.63 .63 0 0 1 .8 .5l-.5-.1z"/>
<path d="M209.1 173.9l.5-.2a.95 .95 0 0 1-.6 .9l.7 .1 .3 .2a.87 .87 0 0 1-1.3-.1h-.1v-.1l.1-.1 .1-.3zM210 164.7a.6 .6 0 0 1 .4 .8v-.1a.54 .54 0 0 1-.8 0l.4-.1h.3zM210 173.5l.3-.3a.61 .61 0 0 1-.2 .9l.6-.1 .4 .2a1.03 1.03 0 0 1-1.4 0h.2l-.1-.3zM210.9 172.6l.2-.2 .1 .5-.2 .4 .5-.1h.4a.94 .94 0 0 1-1.2 .4v-.5zM210.9 166.5h.4l.3 .1v-.7a.71 .71 0 0 1 .1 1v-.1a.62 .62 0 0 1-.8-.3zM211.1 166.1l.1 .1a.56 .56 0 0 0-.3-.8l.1 .5h-.7a.62 .62 0 0 0 .8 .2M211.4 167.2h.4l.3 .3 .1-.8a.74 .74 0 0 1 0 1.1l-.1-.1a.64 .64 0 0 1-.7-.5zM211.6 171.5h.1l.1 .4v.5l.4-.3 .4-.1a.89 .89 0 0 1-1.1 .7l.1-.1-.1-.1-.1-.5zM211.8 167.9l.3 .1 .3 .3 .3-.7a.82 .82 0 0 1-.3 1.1v-.1a.63 .63 0 0 1-.6-.7zM211.9 170.5l.3 .4 .1 .4 .3-.3 .4-.2a.81 .81 0 0 1-.9 .8 1.03 1.03 0 0 1-.2-1.1zM212 168.7l.4 .3 .1 .3 .5-.6a.77 .77 0 0 1-.5 .9v-.1a.67 .67 0 0 1-.5-.8zM212.1 169.6l.3 .4 .1 .3 .6-.6a.82 .82 0 0 1-.7 .9v-.1a.69 .69 0 0 1-.3-.9z"/>
<path d="M0 195v15h15M200 196.3h30M200 199.7h30M200 193h90M200 184h90M230 198h60M230 193v10M230 195.5h60M263.8 193v5M278 193v2.5M297 195v15h-15M230 200.5h60"/>
<path d="M263.8 200.5v2.5"/>
<circle cx="40.5" cy="57.4" r=".79"/>
<circle cx="130.5" cy="94" r="1.01"/>
</g>
<path d="M148.5 7v-4.8" fill="none" stroke="#000" stroke-width=".18" stroke-dasharray="15.2 1.3 1.3 1.3" stroke-dashoffset="14.7" stroke-linecap="butt"/>
<path d="M204.7 165.9h.7v4l1.5-1.6v1l.3-.2v-2.5h-1.4v-.6h3.5v.6h-1.4v2.1l2.3-1.5-2.3 2.2v2.8h-.7v-2.1l-.8 .8v-1l-1 .7v2h4.3v.7h-5v-2.2l-1.5 1 1.5-1.5z" fill-rule="evenodd" fill="#000"/>
<path d="M12.8 128.2h118.3" fill="none" stroke="#000" stroke-width=".18" stroke-dasharray="15.2 1.3 1.3 1.3" stroke-dashoffset="5.6" stroke-linecap="butt"/>
<path d="M72 96.1v64.2" fill="none" stroke="#000" stroke-width=".18" stroke-dasharray="15.2 1.3 1.3 1.3" stroke-dashoffset="4.1" stroke-linecap="butt"/>
<path d="M24.7 67.5h-.4M25.1 67.9v.4M25.1 67.1v-.4M25.5 67.5h.4M118.4 67.5h-.4M118.8 67.1v-.4M118.8 67.9v.4M119.2 67.5h.4" fill="none" stroke="#000" stroke-width=".18" stroke-dasharray="15.2 1.3 1.3 1.3" stroke-linecap="butt"/>
<path d="M120.9 122.4h-4.8" fill="none" stroke="#000" stroke-width=".18" stroke-dasharray="1.3 .6" stroke-dashoffset=".1" stroke-linecap="butt"/>
<g fill="#000">
<path d="M29.4 29.2l2-.4v.6zM112.4 28.8l2 .4-2 .2z"/>
<path d="M30.5 40.1l1.5 1.4-.5 .4zM26 67.1l1.4-1.4 .4 .5z"/>
<path d="M28.2 75l2-.3v.6zM113.7 74.7l2 .3-2 .3z"/>
<path d="M176.4 75l2-.3v.6zM192.2 74.7l2 .3-2 .3zM175.9 80l2-.3v.6zM192.7 79.7l2 .3-2 .3z"/>
<path d="M25 80l2.1-.3v.6zM116.8 79.7l2 .3-2 .3z"/>
<path d="M258.4 109.5l.6 .2-.7 1.9zM266.7 101.6l.4 .4-1.5 1.3zM209.7 112.4l1.9-.8-1.6 1.3zM214.4 96.4l2 .4-2.1 .2zM222.1 90.2l1.5 1.3-1.8-.8zM219.8 91.5l1.9 .9-2.1-.3zM112.9 125.5l.5 .4-1.4 1.5zM121.6 104.4l.5 .4-1.5 1.4z"/>
<path d="M84.9 210.1h.6zM84.9 210.1h.6zM134.1 43.3l.3 2h-.6zM133.8 65.5h.6l-.3 2zM134.1 15.8l.3 2h-.6zM133.8 40.5h.6l-.3 2z"/>
<path d="M170.3 210.1h.6zM170.3 210.1h.6zM165.3 210.1h.6zM165.3 210.1h.6zM160.3 210.1h.6zM160.3 210.1h.6zM132.4 129l.3 2h-.6zM132.1 125.4h.6l-.3 2z"/>
</g>
<text font-size="5.6" x="219.5" y="169.6">LTL Transformers (Pvt) Ltd</text>
<text font-size="3.5" x="225.8" y="188.4">COVER - ASSEMBLY</text>
<g font-size="2.8">
<text x="191.4" y="84.9">EARTH</text>
<text x="203.9" y="84.9">FLAG</text>
<text x="174.9" y="90.6">THERMOMETER</text>
<text x="199.7" y="90.6">POCKET</text>
<text x="263.5" y="92">SS</text>
<text x="269.7" y="92">PLATE</text>
<text x="175.5" y="97.1">LIFTING</text>
<text x="190.6" y="97.1">LUG</text>
<text x="270.5" y="99">PR</text>
<text x="276.7" y="99">VALVE</text>
<text x="176.2" y="117.3">CORE</text>
<text x="186.5" y="117.3">MNT</text>
<text x="194.8" y="117.3">BRKT</text>
<text x="216.1" y="174.1">154/11, Railway Station Road, Angulana, Moratuwa, Sri lanka</text>
<text x="227.7" y="181.6">APS TANZANIA LIMITED</text>
</g>
<g font-size="2.7">
<text x="68.8" y="28.4">1020</text>
<text x="133.4" y="32" transform="rotate(-90 133.4 32)">320</text>
<text x="39.1" y="52">LIFTING</text>
<text x="53.8" y="52">LUG</text>
<text x="39.1" y="55">100X100X20</text>
<text x="41.8" y="58">40</text>
<text x="47.5" y="58">HOLE</text>
<text x="57.5" y="58">AT</text>
<text x="58.1" y="55">MS</text>
<text x="63.5" y="58">MIDDLE</text>
<text x="64.1" y="55">PL.</text>
<text x="133.4" y="58.2" transform="rotate(-90 133.4 58.2)">290</text>
<text x="35.2" y="61.8">SLOT</text>
<text x="45.2" y="61.8">14X26</text>
<text x="68.6" y="74.2">1050</text>
<text x="181.3" y="74.2">213.5</text>
<text x="68.6" y="79.2">1125</text>
<text x="181" y="79.2">225.5</text>
<text x="131.7" y="135.4" transform="rotate(-90 131.7 135.4)">20</text>
</g>
<g font-size="2.1">
<text x="207.8" y="149.6">HOLE SIZE ±0.05 / HOLE C-C ±0.05 / OTHER LINIER DIMENSIONS ±1</text>
<text x="212.9" y="146.4">GENERAL TOLERANCES UNLESS OTHERWISE SPECIFIED</text>
<text x="225" y="191.9">800kVA 11V/400V AL TRANSFORMER</text>
</g>
<g font-size="1.8">
<text x="200.9" y="162.1">REVISION NO.</text>
<text x="218.6" y="162.1">DATE</text>
<text x="232" y="162.1">DRAWN</text>
<text x="252.6" y="162.1">DESCRIPTION</text>
<text x="276.3" y="162.1">APPROVED BY</text>
<text x="200.5" y="179">PROJECT:</text>
<text x="200.4" y="186">TITLE :</text>
<text x="200.7" y="195.4">DESIGNED BY:</text>
<text x="230.5" y="197.4">DRAWN BY:</text>
<text x="230.6" y="194.9">SCALE:</text>
<text x="244.9" y="197.5">PRASHANTH</text>
<text x="244.9" y="194.9">1:10</text>
<text x="264.4" y="197.4">DESIGN NO: CT-2314</text>
<text x="264.4" y="194.9">UNITS:</text>
<text x="272.7" y="194.9">mm</text>
<text x="278.6" y="194.9">SIZE:</text>
<text x="285.6" y="194.9">A4</text>
<text x="200.7" y="202">APPROVED BY:</text>
<text x="200.7" y="198.6">REVIEWED BY:</text>
<text x="230.5" y="199.9">DRAWING NO: DRW/CT-2314/13-2</text>
<text x="230.5" y="202.4">DATE:</text>
<text x="244.8" y="202.3">2023-07-06</text>
<text x="264.5" y="202.3">REV:00</text>
</g>
<text font-size="1.5" x="291.8" y="202.7" transform="rotate(-90 291.8 202.7)">D:\LAKDHANAVI LIMITED\LTL TRANSFORMERS DRAWINGS IN LTL-DB - DRAWINGS IN LTL-DB\CONTRACTS 2008 -2016\CT2023\CT-2314 800 11 400 AL APS TANZANIA LIMITED\MODEL-1\</text>
</svg>
